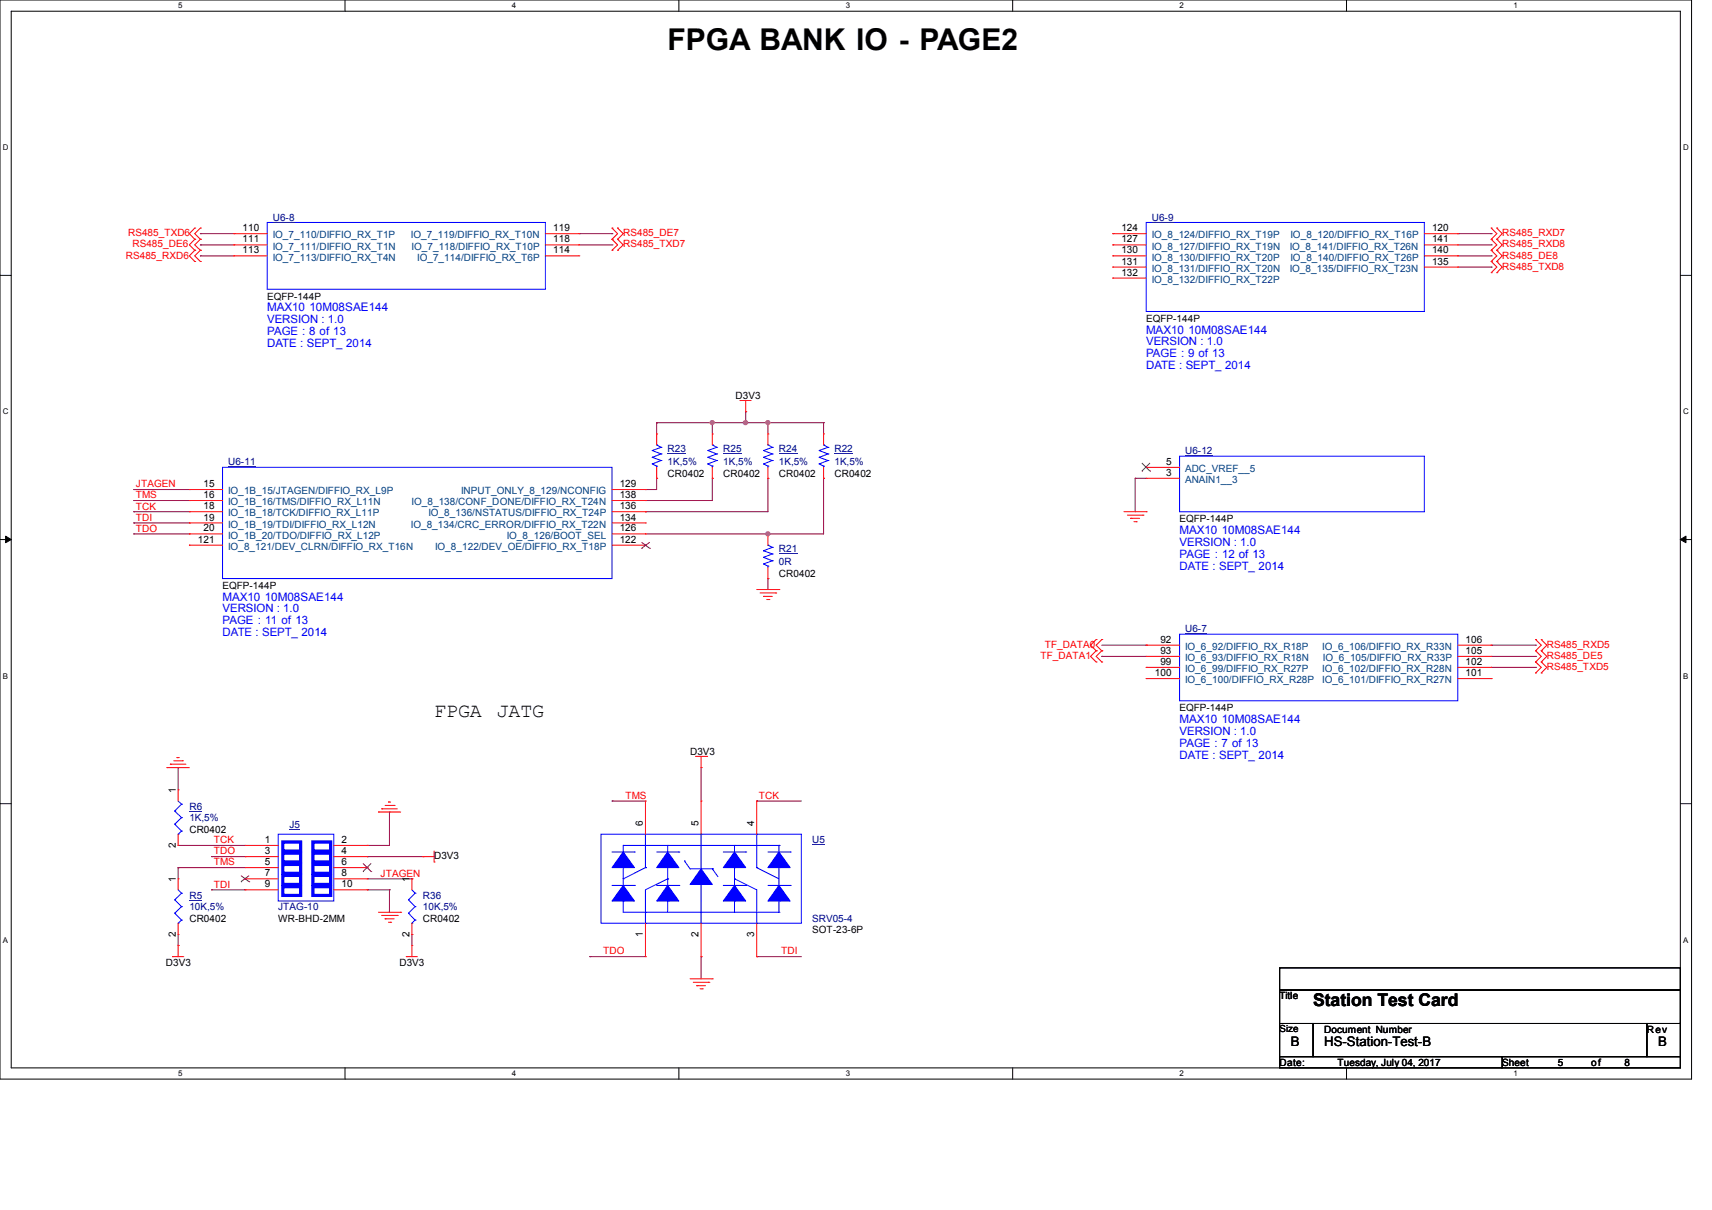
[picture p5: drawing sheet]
<svg xmlns="http://www.w3.org/2000/svg" width="297mm" height="210mm" viewBox="0 0 297 210" stroke-linecap="round" stroke-linejoin="round" font-family="sans-serif">
<path d="M0 0h293.5v187.3h-293.5zM1.9 1.9h289.6v183.4h-289.6z" fill="none" stroke="#000" stroke-width=".17"/>
<g fill="#fff">
<path d="M30.9 .2h.8v1.5h-.8z"/>
<path d="M30.9 185.5h.8v1.6h-.8z"/>
</g>
<path d="M59.9 0v1.9M59.9 185.3v2" fill="none" stroke="#000" stroke-width=".17"/>
<g fill="#fff">
<path d="M88.8 .2h.8v1.5h-.8z"/>
<path d="M88.8 185.5h.8v1.6h-.8z"/>
</g>
<path d="M117.8 0v1.9M117.8 185.3v2" fill="none" stroke="#000" stroke-width=".17"/>
<g fill="#fff">
<path d="M146.7 .2h.8v1.5h-.8z"/>
<path d="M146.7 185.5h.8v1.6h-.8z"/>
</g>
<path d="M175.7 0v1.9M175.7 185.3v2" fill="none" stroke="#000" stroke-width=".17"/>
<g fill="#fff">
<path d="M204.6 .2h.8v1.5h-.8z"/>
<path d="M204.6 185.5h.8v1.6h-.8z"/>
</g>
<path d="M233.6 0v1.9M233.6 185.3v2" fill="none" stroke="#000" stroke-width=".17"/>
<g fill="#fff">
<path d="M262.6 .2h.7v1.5h-.7z"/>
<path d="M262.6 185.5h.7v1.6h-.7z"/>
<path d="M.5 24.8h1v1.6h-1z"/>
<path d="M292 24.8h1v1.6h-1z"/>
<path d="M.5 70.7h1v1.5h-1z"/>
<path d="M292 70.7h1v1.5h-1z"/>
</g>
<path d="M0 47.8h1.9M291.5 47.8h2" fill="none" stroke="#000" stroke-width=".17"/>
<g fill="#fff">
<path d="M.5 116.5h.9v1.6h-.9z"/>
<path d="M292 116.5h.9v1.6h-.9z"/>
</g>
<path d="M0 93.6h1.9M291.5 93.6h2" fill="none" stroke="#000" stroke-width=".17"/>
<path d="M1 93l.9 .6-.9 .6zM291.5 93.6l1-.6v1.2z" fill="#000" stroke="#000" stroke-width=".17"/>
<g fill="#fff">
<path d="M.5 162.4h.9v1.5h-.9z"/>
<path d="M292 162.4h.9v1.5h-.9z"/>
</g>
<path d="M0 139.5h1.9M291.5 139.5h2M222 168h69.5v3.8h-69.5zM222 171.8h69.5v5.8h-69.5zM222 177.6h5.8v5.8h-5.8zM227.8 177.6h57.9v5.8h-57.9zM285.7 177.6h5.8v5.8h-5.8zM222 183.4h38.6v1.9h-38.6zM260.6 183.4h30.9v1.9h-30.9z" fill="none" stroke="#000" stroke-width=".17"/>
<g fill="none" stroke="#800040" stroke-width=".17">
<path d="M34.8 40.6h.1M34.8 44.4h.1M34.8 42.5h.1M34.8 40.6h5.8M34.8 44.4h5.8M34.8 42.5h5.8M100.4 40.6h5.8M100.4 42.5h5.8M106.2 40.6h.1M106.2 42.5h.1M252.9 40.6h5.8M252.9 44.4h5.8"/>
<path d="M252.9 42.5h5.8M252.9 46.4h5.8M258.7 40.6h.1M258.7 42.5h.1M258.7 44.4h.1M258.7 46.4h.1M113.9 73.4h.1M113.9 73.4v1.9M113.9 73.4h29M123.6 73.4h.1M123.6 73.4v1.9M129.4 71.5h.1"/>
<path d="M129.4 73.4h.1M129.4 71.5v1.9M133.2 73.4h.1M133.2 73.4v1.9M142.9 73.4h.1M142.9 73.4v1.9M23.2 85h.1M23.2 86.9h.1M23.2 88.8h.1M23.2 90.8h.1M23.2 92.7h.1M23.2 85h9.7"/>
<path d="M23.2 86.9h9.7M23.2 88.8h9.7M23.2 90.8h9.7M23.2 92.7h9.7M112 88.8h.1M112 86.9h.1M112 85h.1M113.9 83h.1M113.9 83v2h-1.9M123.6 83h.1M123.6 83v3.9h-11.6M133.2 92.7h.1"/>
<path d="M133.2 83h.1M133.2 83v5.8h-21.2M142.9 83h.1M142.9 83v9.7h-30.9M196.9 83h.1M196.9 83h1.9M196.9 83v5.8M133.2 100.4h.1M133.2 100.4v1.9M191.1 113.9h.1M191.1 112h7.7M191.1 113.9h7.7"/>
<path d="M198.8 112h.1M258.7 115.8h7.7M258.7 112h7.7M258.7 113.9h7.7M266.4 115.8h.1M266.4 112h.1M266.4 113.9h.1M30.9 133.2h.1M30.9 133.2v3.9M106.2 139h.1M106.2 139h5.8M121.6 133.2h.1"/>
<path d="M121.6 133.2v5.8M131.3 139h.1M131.3 139h7.7M30.9 146.7h.1M30.9 150.6h.1M30.9 146.7h11.6M30.9 150.6v1.9M30.9 150.6h11.6M36.7 148.7h.1M36.7 154.4h.1M36.7 148.7h5.8M36.7 154.4h5.8"/>
<path d="M63.7 146.7h.1M63.7 148.7h.1M63.7 154.4h.1M63.7 148.7h9.7M63.7 154.4h3.9M63.7 152.5h7.8M67.6 140.9h.1M67.6 154.4h.1M67.6 140.9v5.8h-3.9M67.6 154.4v3.9M71.5 152.5h.1M30.9 164.1h.1"/>
<path d="M30.9 162.2v1.9M71.5 162.2h.1M71.5 162.2v1.9M102.3 166h.1M102.3 166h9.7M121.6 166h.1M121.6 166v3.9M131.3 166h.1M131.3 166h7.7"/>
</g>
<g fill="#f0f" stroke="#f0f" stroke-width=".17">
<circle cx="133.2" cy="92.6" r=".36"/>
<circle cx="123.5" cy="73.3" r=".36"/>
<circle cx="129.3" cy="73.3" r=".37"/>
<circle cx="133.2" cy="73.3" r=".36"/>
</g>
<g fill="none" stroke="#f00" stroke-width=".17">
<path d="M33.8 39.6h.1M33.8 39.6l-.9 1 .9 .9M34.8 39.6h.1M34.8 39.6l-1 1 1 .9M106.2 39.6h.1M106.2 39.6l.9 1-.9 .9M107.1 39.6h.1M107.1 39.6l1 1-1 .9M258.7 39.6h.1M258.7 39.6l1 1-1 .9M259.7 39.6h.1M259.7 39.6l.9 1-.9 .9"/>
<path d="M33.8 41.5h.1M33.8 43.4h.1M33.8 45.4h.1M33.8 43.4l-.9 1 .9 1M33.8 41.5l-.9 1 .9 .9M34.8 41.5h.1M34.8 43.4h.1M34.8 45.4h.1M34.8 43.4l-1 1 1 1M34.8 41.5l-1 1 1 .9M106.2 43.4h.1M106.2 41.5h.1"/>
<path d="M106.2 41.5l.9 1-.9 .9M107.1 43.4h.1M107.1 41.5h.1M107.1 41.5l1 1-1 .9M258.7 41.5h.1M258.7 47.3h.1M258.7 45.4h.1M258.7 43.4h.1M258.7 45.4l1 1-1 .9M258.7 41.5l1 1-1 .9M258.7 43.4l1 1-1 1M259.7 41.5h.1"/>
<path d="M259.7 47.3h.1M259.7 45.4h.1M259.7 43.4h.1M259.7 45.4l.9 1-.9 .9M259.7 41.5l.9 1-.9 .9M259.7 43.4l.9 1-.9 1M113.9 75.3h.1M113.9 75.3v1.9M123.6 75.3h.1M123.6 75.3v1.9M128.4 69.5h.1M128.4 69.5h1.9"/>
<path d="M129.4 71.5h.1M129.4 69.5v2M133.2 75.3h.1M133.2 75.3v1.9M142.9 75.3h.1M142.9 75.3v1.9M32.9 85h.1M32.9 86.9h.1M32.9 88.8h.1M32.9 90.8h.1M32.9 92.7h.1M32.9 94.6h.1"/>
<path d="M32.9 88.8h5.7M32.9 85h5.7M32.9 86.9h5.7M32.9 90.8h5.7M32.9 92.7h5.7M32.9 94.6h5.7M106.2 88.8h5.8M106.2 85h5.8M106.2 86.9h5.8M106.2 90.8h5.8M106.2 92.7h5.8M106.2 94.6h5.8"/>
<path d="M112 94.6h.1M112 92.7h.1M112 90.8h.1M112 88.8h.1M112 86.9h.1M112 85h.1M113.9 83h.1M113.9 81.1v1.9M123.6 83h.1M123.6 81.1v1.9M133.2 83h.1M133.2 81.1v1.9"/>
<path d="M142.9 83h.1M142.9 81.1v1.9M195 88.8h3.8M195.6 89.4h2.7M196.1 90h.1M196.1 90h1.6M196.7 90.6h.4M197.1 90.6h.1M198.3 89.4h.1M198.8 88.8h.1M198.8 81.1h.1M198.8 83h.1"/>
<path d="M198.8 81.1h5.8M198.8 83h5.8M131.3 102.3h3.8M131.9 102.9h2.7M132.5 103.5h.1M132.5 103.5h1.5M133 104.1h.4M133.4 104.1h.1M134.6 102.9h.1M135.1 102.3h.1M190.2 111h.1M190.2 112.9h.1"/>
<path d="M190.2 114.9h.1M190.2 111l-1 1 1 .9M190.2 112.9l-1 1 1 1M191.1 111h.1M191.1 112.9h.1M191.1 114.9h.1M191.1 112.9l-.9 1 .9 1M191.1 111l-.9 1 .9 .9M198.8 112h.1M198.8 113.9h.1M198.8 115.8h.1M198.8 117.8h.1"/>
<path d="M198.8 112h5.8M198.8 113.9h5.8M198.8 115.8h5.8M198.8 117.8h5.8M252.9 112h5.8M252.9 113.9h5.8M252.9 115.8h5.8M252.9 117.8h5.8M258.7 117.8h.1M258.7 115.8h.1M258.7 113.9h.1M258.7 112h.1"/>
<path d="M266.4 114.9h.1M266.4 116.8h.1M266.4 111h.1M266.4 112.9h.1M266.4 114.9l1 .9-1 1M266.4 111l1 1-1 .9M266.4 112.9l1 1-1 1M267.4 114.9h.1M267.4 116.8h.1M267.4 111h.1M267.4 112.9h.1M267.4 114.9l1 .9-1 1"/>
<path d="M267.4 111l1 1-1 .9M267.4 112.9l1 1-1 1M29 133.2h.1M29 133.2h3.9M29.5 132.6h.1M29.5 132.6h2.8M30.1 132h1.6M30.7 131.5h.1M30.7 131.5h.4M31.7 132h.1M66.8 139.8h1.6M67.4 139.2h.1"/>
<path d="M67.4 139.2h.4M68.4 139.8h.1M112 139h.1M112 139v5.8M120.6 131.3h2M121.6 133.2h.1M121.6 139h.1M121.6 131.3v1.9M121.6 139v5.8M122.6 131.3h.1M131.3 139h.1M131.3 139v5.8"/>
<path d="M65.7 140.9h.1M65.7 140.9h3.8M65.7 158.3h3.8M66.2 140.4h.1M66.2 140.4h2.7M66.2 158.9h2.7M66.8 159.5h.1M66.8 159.5h1.6M68.9 158.9h.1M69.5 158.3h.1M73.4 148.7h.1M73.4 148.7h1.9"/>
<path d="M75.3 149.6h.1M75.3 147.7v1.9M29.9 166h.1M29.9 166h2M30.9 164.1h.1M30.9 164.1v1.9M67.4 160.1h.4M67.8 160.1h.1M70.5 166h.1M70.5 166h1.9M71.5 164.1h.1M71.5 164.1v1.9"/>
<path d="M112 166h.1M112 160.2v5.8M119.7 169.9h3.9M120.3 170.5h2.7M120.9 171.1h.1M120.9 171.1h1.5M121.5 171.6h.3M121.6 166h.1M121.6 160.2v5.8M121.8 171.6h.1M123 170.5h.1M123.6 169.9h.1"/>
<path d="M131.3 166h.1M131.3 160.2v5.8"/>
</g>
<g fill="none" stroke="#00f" stroke-width=".17">
<path d="M113.2 79.4h.1M113.2 78.2h.1M113.2 79.4l1.5 .5M113.2 78.2l1.5 .6M113.9 77.2h.1M113.9 77.2l.8 .4M114.7 79.9h.1M114.7 78.8h.1M114.7 77.6h.1M114.7 79.9l-1.5 .6M114.7 78.8l-1.5 .6M114.7 77.6l-1.5 .6"/>
<path d="M122.8 79.4h.1M122.8 78.2h.1M122.8 79.4l1.5 .5M122.8 78.2l1.5 .6M123.6 77.2h.1M123.6 77.2l.7 .4M124.3 79.9h.1M124.3 78.8h.1M124.3 77.6h.1M124.3 79.9l-1.5 .6M124.3 78.8l-1.5 .6M124.3 77.6l-1.5 .6"/>
<path d="M132.5 79.4h.1M132.5 78.2h.1M132.5 79.4l1.5 .5M132.5 78.2l1.5 .6M133.2 77.2h.1M133.2 77.2l.8 .4M134 79.9h.1M134 78.8h.1M134 77.6h.1M134 79.9l-1.5 .6M134 78.8l-1.5 .6M134 77.6l-1.5 .6"/>
<path d="M142.1 79.4h.1M142.1 78.2h.1M142.1 79.4l1.5 .5M142.1 78.2l1.5 .6M142.9 77.2h.1M142.9 77.2l.7 .4M143.6 79.9h.1M143.6 78.8h.1M143.6 77.6h.1M143.6 79.9l-1.5 .6M143.6 78.8l-1.5 .6M143.6 77.6l-1.5 .6"/>
<path d="M204.6 79.2h42.5v9.6h-42.5zM38.6 81.1h67.6v19.3h-67.6zM113.2 80.5h.1M113.2 80.5l.7 .4M113.9 80.9h.1M113.9 80.9v.2M122.8 80.5h.1M122.8 80.5l.8 .4M123.6 80.9h.1M123.6 80.9v.2M132.5 80.5h.1M132.5 80.5l.7 .4"/>
<path d="M133.2 80.9h.1M133.2 80.9v.2M142.1 80.5h.1M142.1 80.5l.8 .4M142.9 80.9h.1M142.9 80.9v.2M204.6 110.1h48.3v11.5h-48.3zM48.3 144.8h9.6v11.6h-9.6zM104.3 144.8h34.7v15.4h-34.7zM106.2 147.9h3.9M106.2 153.7h3.9M108.1 146.7h.1"/>
<path d="M108.1 150.6h.1M108.1 152.5h.1M108.1 156.4h.1M108.1 146.7v1.2M108.1 150.6v3.1M108.1 156.4v1.9h27M108.1 146.7h27M110.1 147.9h.1M110.1 153.7h.1M112 150.6h.1M112 158.3h.1M112 144.8v5.8"/>
<path d="M112 150.6l-3.9 1.9M113.9 147.9h3.9M113.9 153.7h3.9M115.8 152.5h.1M115.8 156.4h.1M115.8 150.6h.1M115.8 146.7h.1M115.8 146.7v1.2M115.8 150.6v3.1M115.8 156.4v1.9M115.8 152.5l-3.8 1.9v5.8M117.8 153.7h.1"/>
<path d="M117.8 147.9h.1M118.7 149.4h.1M118.7 149.4l1 1.4h3.9M121.6 146.7h.1M121.6 152.5h.1M121.6 158.3h.1M121.6 144.8h.1M121.6 144.8v6M121.6 152.5v7.7M123.6 150.8h.1M123.6 150.8l.9 1.3M125.5 147.9h3.9"/>
<path d="M125.5 153.7h3.9M127.4 150.6h.1M127.4 156.4h.1M127.4 146.7h.1M127.4 152.5h.1M127.4 146.7v1.2M127.4 150.6v3.8M127.4 156.4v1.9M127.4 152.5l3.9 1.9v5.8M129.4 153.7h.1M129.4 147.9h.1M131.3 150.6h.1"/>
<path d="M131.3 144.8h.1M131.3 144.8v5.8M131.3 150.6l3.8 1.9M133.2 147.9h3.9M133.2 153.7h3.9M135.1 150.6h.1M135.1 156.4h.1M135.1 146.7h.1M135.1 158.3h.1M135.1 146.7v1.2M135.1 150.6v3.8M135.1 156.4v1.9"/>
<path d="M137.1 153.7h.1M137.1 147.9h.1M112 160.2h.1M121.6 160.2h.1M131.3 160.2h.1"/>
</g>
<g fill="#00f" stroke="#00f" stroke-width=".17">
<path d="M108.1 147.9l2 2.7h-3.9z"/>
<path d="M108.1 153.7l2 2.7h-3.9z"/>
<path d="M115.8 153.7l2 2.7h-3.9z"/>
<path d="M115.8 147.9l2 2.7h-3.9z"/>
<path d="M127.4 147.9l2 2.7h-3.9z"/>
<path d="M127.4 153.7l2 2.7h-3.9z"/>
<path d="M135.1 147.9l2 2.7h-3.9z"/>
<path d="M135.1 153.7l2 2.7h-3.9z"/>
<path d="M121.6 150.8l2 2.7h-3.9z"/>
</g>
<path d="M115.8 78.7h3.2M125.5 78.7h3.2M135.1 78.7h3.2M144.8 78.7h3.2M205.6 79.1h4.8M39.6 81h4.8M205.6 110h3.8M140.9 146.6h2.3" fill="none" stroke="#000080" stroke-width=".17"/>
<path d="M111.3 95.2h.1M111.3 94.1l1.4 1.1M112.7 95.2h.1M112.7 94.1l-1.4 1.1M198.1 81.8h.1M198.1 80.4l1.4 1.4M199.5 81.8h.1M199.5 80.4l-1.4 1.4" fill="none" stroke="#804000" stroke-width=".17"/>
<path d="M49.1 146.1h3.1v1.6h-3.1zM49.1 148.1h3.1v1.5h-3.1zM49.1 150h3.1v1.6h-3.1zM49.1 151.9h3.1v1.6h-3.1zM49.1 153.9h3.1v1.5h-3.1zM54.3 146.1h3.1v1.6h-3.1zM54.3 148.1h3.1v1.5h-3.1zM54.3 150h3.1v1.6h-3.1zM54.3 151.9h3.1v1.6h-3.1zM54.3 153.9h3.1v1.5h-3.1z" fill="none" stroke="#00f" stroke-width=".55"/>
<path d="M50.2 143.9h1.9v.1h-1.9z" fill="#000080"/>
<g fill="none" stroke="#f00" stroke-width=".17">
<path d="M40.6 40.6h.1M40.6 42.5h.1M40.6 44.4h.1M40.6 40.6h5.8M40.6 42.5h5.8M40.6 44.4h5.8M94.6 40.6h5.8M94.6 42.5h5.8M94.6 44.4h5.8M100.4 44.4h.1M100.4 42.5h.1M100.4 40.6h.1"/>
<path d="M193 40.6h.1M193 42.5h.1M193 44.4h.1M193 46.4h.1M193 48.3h.1M193 40.6h5.8M193 42.5h5.8M193 44.4h5.8M193 46.4h5.8M193 48.3h5.8M247.1 40.6h5.8M247.1 42.5h5.8"/>
<path d="M247.1 44.4h5.8M247.1 46.4h5.8M252.9 46.4h.1M252.9 44.4h.1M252.9 42.5h.1M252.9 40.6h.1M133.2 92.7h.1M133.2 92.7v1.9M133.2 98.5v1.9M133.2 100.4h.1M30.9 137.1h.1M30.9 137.1v1.9"/>
<path d="M30.9 146.7h.1M30.9 152.5h.1M30.9 144.8v1.9M30.9 152.5v1.9M42.5 146.7h.1M42.5 148.7h.1M42.5 150.6h.1M42.5 152.5h.1M42.5 154.4h.1M42.5 146.7h5.8M42.5 148.7h5.8M42.5 150.6h5.8"/>
<path d="M42.5 152.5h5.8M42.5 154.4h5.8M57.9 146.7h5.8M57.9 148.7h5.8M57.9 150.6h5.8M57.9 152.5h5.8M57.9 154.4h5.8M63.7 146.7h.1M63.7 148.7h.1M63.7 150.6h.1M63.7 152.5h.1M63.7 154.4h.1"/>
<path d="M71.5 152.5h.1M71.5 152.5v1.9M30.9 162.2h.1M30.9 160.2v2M71.5 162.2h.1M71.5 160.2v2"/>
</g>
<path d="M41.8 153h.1M41.8 152l1.4 1M43.2 153h.1M43.2 152l-1.4 1M63 151.3h.1M63 149.9l1.4 1.4M64.4 151.3h.1M64.4 149.9l-1.4 1.4" fill="none" stroke="#804000" stroke-width=".17"/>
<g fill="none" stroke="#00f" stroke-width=".17">
<path d="M46.4 38.6h48.2v11.6h-48.2zM198.8 38.6h48.3v15.5h-48.3zM132.5 97.9h.1M132.5 96.7h.1M132.5 95.6h.1M132.5 97.9l.7 .4M132.5 96.7l1.5 .6M132.5 95.6l1.5 .5M133.2 94.6h.1M133.2 98.3h.1M133.2 94.6l.8 .4M133.2 98.3v.2"/>
<path d="M134 97.3h.1M134 96.1h.1M134 95h.1M134 97.3l-1.5 .6M134 96.1l-1.5 .6M134 95l-1.5 .6M30.9 139l.6 .6M31.5 139.6h.1M31.5 139.6l-1.2 1.2M30.3 140.8h.1M30.3 143h.1M30.3 156.2h.1"/>
<path d="M30.3 158.5h.1M30.3 140.8l1.2 1.1M30.3 143l1.2 1.2M30.3 156.2l1.2 1.2M30.3 158.5l1.2 1.2M30.9 144.8h.1M30.9 154.4l.6 .6M31.5 141.9h.1M31.5 144.2h.1M31.5 155h.1M31.5 157.4h.1M31.5 159.7h.1"/>
<path d="M31.5 141.9l-1.2 1.1M31.5 144.2l-.6 .6M31.5 155l-1.2 1.2M31.5 157.4l-1.2 1.1M31.5 159.7l-.6 .5M70.9 156.2h.1M70.9 158.5h.1M70.9 156.2l1.1 1.2M70.9 158.5l1.1 1.2M71.5 154.4l.5 .6M72 155h.1M72 157.4h.1"/>
<path d="M72 159.7h.1M72 155l-1.1 1.2M72 157.4l-1.1 1.1M72 159.7l-.5 .5M30.9 160.2h.1M71.5 160.2h.1"/>
</g>
<path d="M47.3 38.5h3.8M199.8 38.5h3.8M135.1 96.1h3.2M32.9 140.9h2.2M32.9 156.3h2.2" fill="none" stroke="#000080" stroke-width=".17"/>
<g fill="#f0f" stroke="#f0f" stroke-width=".17">
<circle cx="133.2" cy="92.6" r=".36"/>
<circle cx="123.5" cy="73.3" r=".36"/>
<circle cx="129.3" cy="73.3" r=".37"/>
<circle cx="133.2" cy="73.3" r=".36"/>
</g>
<text font-size="5.2" x="115.8" y="8.7">FPGA BANK IO - PAGE2</text>
<g font-size="3.5">
<text x="75.3" y="124.4">FPGA</text>
<text x="86.1" y="124.4">JATG</text>
</g>
<text font-size="3" x="227.8" y="174.7">Station Test Card</text>
<g font-size="2.3">
<text x="223.9" y="181.6">B</text>
<text x="229.7" y="181.6">HS-Station-Test-B</text>
<text x="287.6" y="181.6">B</text>
</g>
<g font-size="2" fill="#00f">
<text x="46.4" y="56.1">VERSION : 1.0</text>
<text x="46.4" y="58.2">PAGE : 8 of 13</text>
<text x="46.4" y="54.1">MAX10 10M08SAE144</text>
<text x="198.8" y="57.9">MAX10 10M08SAE144</text>
<text x="198.8" y="59.9">VERSION : 1.0</text>
<text x="46.4" y="60.2">DATE : SEPT_ 2014</text>
<text x="198.8" y="62">PAGE : 9 of 13</text>
<text x="198.8" y="64.1">DATE : SEPT_ 2014</text>
<text x="204.6" y="92.7">MAX10 10M08SAE144</text>
<text x="204.6" y="94.7">VERSION : 1.0</text>
<text x="204.6" y="96.8">PAGE : 12 of 13</text>
<text x="204.6" y="98.8">DATE : SEPT_ 2014</text>
<text x="38.6" y="106.3">VERSION : 1.0</text>
<text x="38.6" y="104.2">MAX10 10M08SAE144</text>
<text x="38.6" y="108.3">PAGE : 11 of 13</text>
<text x="38.6" y="110.4">DATE : SEPT_ 2014</text>
<text x="204.6" y="125.5">MAX10 10M08SAE144</text>
<text x="204.6" y="127.5">VERSION : 1.0</text>
<text x="204.6" y="129.6">PAGE : 7 of 13</text>
<text x="204.6" y="131.7">DATE : SEPT_ 2014</text>
</g>
<g font-size="1.7" fill="#f00">
<text x="22.2" y="41">RS485_TXD6</text>
<text x="108.1" y="41">RS485_DE7</text>
<text x="260.6" y="41">RS485_RXD7</text>
<text x="21.8" y="44.9">RS485_RXD6</text>
<text x="23" y="42.9">RS485_DE6</text>
<text x="108.1" y="42.9">RS485_TXD7</text>
<text x="260.6" y="46.8">RS485_TXD8</text>
<text x="260.6" y="42.9">RS485_RXD8</text>
<text x="260.6" y="44.9">RS485_DE8</text>
<text x="23.6" y="84.6">JTAGEN</text>
<text x="23.6" y="86.5">TMS</text>
<text x="23.6" y="88.4">TCK</text>
<text x="23.6" y="90.4">TDI</text>
<text x="23.6" y="92.3">TDO</text>
<text x="181.3" y="112.4">TF_DATA0</text>
<text x="268.3" y="112.4">RS485_RXD5</text>
<text x="180.5" y="114.3">TF_DATA1</text>
<text x="268.3" y="116.3">RS485_TXD5</text>
<text x="268.3" y="114.3">RS485_DE5</text>
<text x="108.5" y="138.6">TMS</text>
<text x="131.6" y="138.6">TCK</text>
<text x="37.1" y="146.3">TCK</text>
<text x="37.1" y="148.3">TDO</text>
<text x="37.1" y="150.2">TMS</text>
<text x="37.1" y="154.1">TDI</text>
<text x="66" y="152.1">JTAGEN</text>
<text x="104.6" y="165.7">TDO</text>
<text x="135.5" y="165.7">TDI</text>
</g>
<g font-size="1.7">
<text x="42.1" y="40.1">110</text>
<text x="96" y="40.1">119</text>
<text x="194.5" y="40.1">124</text>
<text x="248.4" y="40.1">120</text>
<text x="42.1" y="42.1">111</text>
<text x="42.1" y="44">113</text>
<text x="96" y="44">114</text>
<text x="96" y="42.1">118</text>
<text x="194.5" y="42.1">127</text>
<text x="194.5" y="44">130</text>
<text x="194.5" y="45.9">131</text>
<text x="194.5" y="47.8">132</text>
<text x="248.4" y="45.9">135</text>
<text x="248.4" y="44">140</text>
<text x="248.4" y="42.1">141</text>
<text x="46.4" y="52">EQFP-144P</text>
<text x="198.8" y="55.9">EQFP-144P</text>
<text x="127.6" y="69.2">D3V3</text>
<text x="115.8" y="82.7">CR0402</text>
<text x="125.5" y="82.7">CR0402</text>
<text x="135.1" y="82.7">CR0402</text>
<text x="144.8" y="82.7">CR0402</text>
<text x="202.3" y="80.7">5</text>
<text x="202.3" y="82.6">3</text>
<text x="35.3" y="84.5">15</text>
<text x="35.3" y="86.4">16</text>
<text x="35.3" y="88.4">18</text>
<text x="107.5" y="88.4">136</text>
<text x="107.5" y="86.4">138</text>
<text x="107.5" y="84.5">129</text>
<text x="34.3" y="94.2">121</text>
<text x="35.3" y="90.3">19</text>
<text x="35.3" y="92.2">20</text>
<text x="107.5" y="94.2">122</text>
<text x="107.5" y="92.2">126</text>
<text x="107.5" y="90.3">134</text>
<text x="204.6" y="90.6">EQFP-144P</text>
<text x="135.1" y="100.1">CR0402</text>
<text x="38.6" y="102.2">EQFP-144P</text>
<text x="201.3" y="111.5">92</text>
<text x="201.3" y="113.5">93</text>
<text x="254.2" y="113.5">105</text>
<text x="254.2" y="111.5">106</text>
<text x="200.3" y="117.3">100</text>
<text x="201.3" y="115.4">99</text>
<text x="254.2" y="117.3">101</text>
<text x="254.2" y="115.4">102</text>
<text x="204.6" y="123.4">EQFP-144P</text>
<text x="119.7" y="131">D3V3</text>
<text x="30.5" y="137.7" transform="rotate(-90 30.5 137.7)">1</text>
<text x="111.5" y="143.4" transform="rotate(-90 111.5 143.4)">6</text>
<text x="121.2" y="143.4" transform="rotate(-90 121.2 143.4)">5</text>
<text x="130.8" y="143.4" transform="rotate(-90 130.8 143.4)">4</text>
<text x="30.5" y="147.1" transform="rotate(-90 30.5 147.1)">2</text>
<text x="32.8" y="144.5">CR0402</text>
<text x="45.9" y="146.3">1</text>
<text x="45.9" y="148.3">3</text>
<text x="59.3" y="146.3">2</text>
<text x="59.3" y="148.3">4</text>
<text x="75.3" y="149.1">D3V3</text>
<text x="30.5" y="153.1" transform="rotate(-90 30.5 153.1)">1</text>
<text x="45.9" y="150.2">5</text>
<text x="45.9" y="152.1">7</text>
<text x="45.9" y="154">9</text>
<text x="59.3" y="150.2">6</text>
<text x="59.3" y="152.1">8</text>
<text x="59.3" y="154">10</text>
<text x="71" y="153.1" transform="rotate(-90 71 153.1)">1</text>
<text x="32.8" y="159.9">CR0402</text>
<text x="48.3" y="159.9">WR-BHD-2MM</text>
<text x="73.4" y="159.9">CR0402</text>
<text x="140.9" y="161.8">SOT-23-6P</text>
<text x="28.8" y="167.6">D3V3</text>
<text x="30.5" y="162.6" transform="rotate(-90 30.5 162.6)">2</text>
<text x="69.3" y="167.6">D3V3</text>
<text x="71" y="162.6" transform="rotate(-90 71 162.6)">2</text>
<text x="111.5" y="162.6" transform="rotate(-90 111.5 162.6)">1</text>
<text x="121.2" y="162.6" transform="rotate(-90 121.2 162.6)">2</text>
<text x="130.8" y="162.6" transform="rotate(-90 130.8 162.6)">3</text>
<text x="222" y="173.4">Title</text>
<text x="222" y="179.2">Size</text>
<text x="229.7" y="179.2">Document Number</text>
<text x="285.7" y="179.2">Rev</text>
<text x="222" y="185">Date:</text>
<text x="232.1" y="185">Tuesday, July 04, 2017</text>
<text x="260.6" y="185">Sheet</text>
<text x="270.2" y="185">5</text>
<text x="276.1" y="185">of</text>
<text x="281.8" y="185">8</text>
</g>
<g font-size="1.7" fill="#000080">
<text x="47.3" y="38.3">U6-8</text>
<text x="199.8" y="38.3">U6-9</text>
<text x="39.6" y="80.8">U6-11</text>
<text x="115.8" y="78.4">R23</text>
<text x="115.8" y="80.8">1K,5%</text>
<text x="125.5" y="78.4">R25</text>
<text x="125.5" y="80.8">1K,5%</text>
<text x="135.1" y="78.4">R24</text>
<text x="135.1" y="80.8">1K,5%</text>
<text x="144.8" y="78.4">R22</text>
<text x="144.8" y="80.8">1K,5%</text>
<text x="205.6" y="78.8">U6-12</text>
<text x="135.1" y="95.8">R21</text>
<text x="135.1" y="98.1">0R</text>
<text x="205.6" y="109.7">U6-7</text>
<text x="32.8" y="140.6">R6</text>
<text x="32.8" y="142.5">1K,5%</text>
<text x="50.2" y="143.7">J5</text>
<text x="140.9" y="146.4">U5</text>
<text x="32.8" y="156">R5</text>
<text x="32.8" y="158">10K,5%</text>
<text x="48.3" y="158">JTAG-10</text>
<text x="73.4" y="156">R36</text>
<text x="73.4" y="158">10K,5%</text>
<text x="140.9" y="159.9">SRV05-4</text>
</g>
<g font-size="1.7" fill="#004080">
<text x="47.3" y="41.4">IO_7_110/DIFFIO_RX_T1P</text>
<text x="71.3" y="41.4">IO_7_119/DIFFIO_RX_T10N</text>
<text x="199.8" y="41.4">IO_8_124/DIFFIO_RX_T19P</text>
<text x="223.9" y="41.4">IO_8_120/DIFFIO_RX_T16P</text>
<text x="47.3" y="43.3">IO_7_111/DIFFIO_RX_T1N</text>
<text x="47.3" y="45.2">IO_7_113/DIFFIO_RX_T4N</text>
<text x="71.4" y="43.3">IO_7_118/DIFFIO_RX_T10P</text>
<text x="72.4" y="45.2">IO_7_114/DIFFIO_RX_T6P</text>
<text x="199.8" y="43.3">IO_8_127/DIFFIO_RX_T19N</text>
<text x="199.8" y="45.2">IO_8_130/DIFFIO_RX_T20P</text>
<text x="199.8" y="47.2">IO_8_131/DIFFIO_RX_T20N</text>
<text x="223.8" y="47.2">IO_8_135/DIFFIO_RX_T23N</text>
<text x="223.8" y="43.3">IO_8_141/DIFFIO_RX_T26N</text>
<text x="223.9" y="45.2">IO_8_140/DIFFIO_RX_T26P</text>
<text x="199.8" y="49.1">IO_8_132/DIFFIO_RX_T22P</text>
<text x="205.6" y="81.9">ADC_VREF__5</text>
<text x="205.6" y="83.8">ANAIN1__3</text>
<text x="39.6" y="85.8">IO_1B_15/JTAGEN/DIFFIO_RX_L9P</text>
<text x="39.6" y="87.7">IO_1B_16/TMS/DIFFIO_RX_L11N</text>
<text x="39.6" y="89.6">IO_1B_18/TCK/DIFFIO_RX_L11P</text>
<text x="71.4" y="87.7">IO_8_138/CONF_DONE/DIFFIO_RX_T24N</text>
<text x="74.3" y="89.6">IO_8_136/NSTATUS/DIFFIO_RX_T24P</text>
<text x="80" y="85.8">INPUT_ONLY_8_129/NCONFIG</text>
<text x="39.6" y="91.6">IO_1B_19/TDI/DIFFIO_RX_L12N</text>
<text x="39.6" y="93.5">IO_1B_20/TDO/DIFFIO_RX_L12P</text>
<text x="39.6" y="95.4">IO_8_121/DEV_CLRN/DIFFIO_RX_T16N</text>
<text x="71.3" y="91.6">IO_8_134/CRC_ERROR/DIFFIO_RX_T22N</text>
<text x="75.5" y="95.4">IO_8_122/DEV_OE/DIFFIO_RX_T18P</text>
<text x="87.9" y="93.5">IO_8_126/BOOT_SEL</text>
<text x="205.6" y="112.8">IO_6_92/DIFFIO_RX_R18P</text>
<text x="229.4" y="112.8">IO_6_106/DIFFIO_RX_R33N</text>
<text x="205.6" y="114.7">IO_6_93/DIFFIO_RX_R18N</text>
<text x="205.6" y="116.6">IO_6_99/DIFFIO_RX_R27P</text>
<text x="205.6" y="118.6">IO_6_100/DIFFIO_RX_R28P</text>
<text x="229.4" y="118.6">IO_6_101/DIFFIO_RX_R27N</text>
<text x="229.4" y="116.6">IO_6_102/DIFFIO_RX_R28N</text>
<text x="229.5" y="114.7">IO_6_105/DIFFIO_RX_R33P</text>
</g>
<g font-size="1.4">
<text x="30.9" y="1.4">5</text>
<text x="88.8" y="1.4">4</text>
<text x="146.7" y="1.4">3</text>
<text x="204.6" y="1.4">2</text>
<text x="262.6" y="1.4">1</text>
<text x=".5" y="26.1">D</text>
<text x="292" y="26.1">D</text>
<text x=".5" y="71.9">C</text>
<text x="292" y="71.9">C</text>
<text x=".5" y="117.8">B</text>
<text x="292" y="117.8">B</text>
<text x=".5" y="163.6">A</text>
<text x="292" y="163.6">A</text>
<text x="30.9" y="186.8">5</text>
<text x="88.8" y="186.8">4</text>
<text x="146.7" y="186.8">3</text>
<text x="204.6" y="186.8">2</text>
<text x="262.6" y="186.8">1</text>
</g>
</svg>
